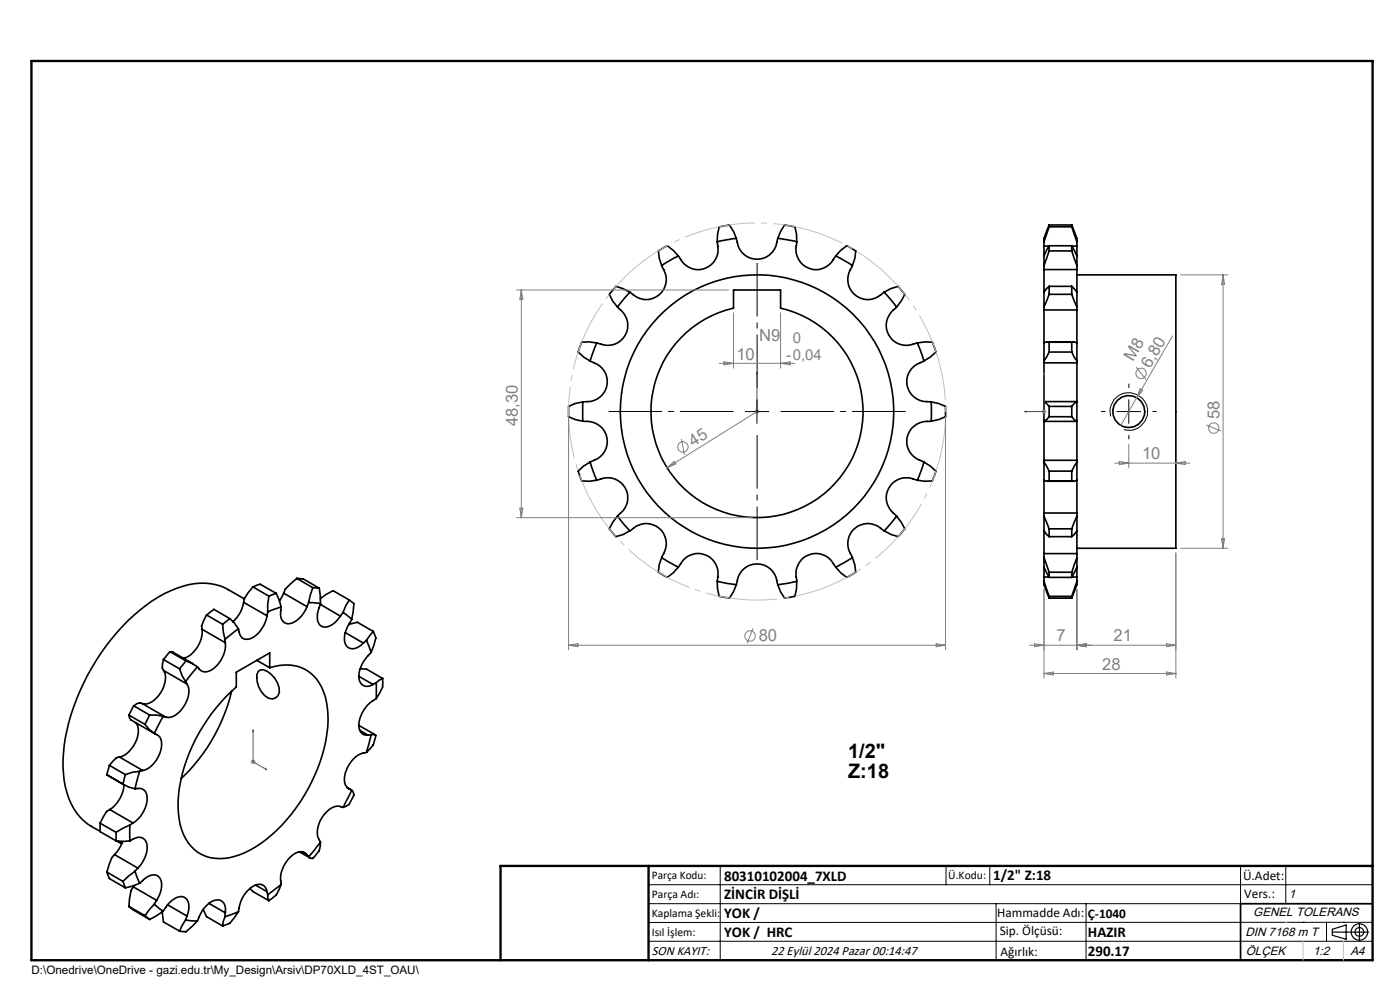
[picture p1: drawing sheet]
<svg xmlns="http://www.w3.org/2000/svg" width="297mm" height="210mm" viewBox="0 0 297 210" stroke-linecap="round" stroke-linejoin="round" font-family="sans-serif">
<g fill="none" stroke="#000" stroke-width=".35">
<path d="M140.4 56.3v.2a4.3 4.3 0 0 1-.6 6 4.3 4.3 0 0 1-6-.4l-.2-.1M143.9 54.3l-1.1-1.2-1.2-1-1 .6-.9 .5 .2 1.6 .5 1.5M143.9 54.3l-3.5 2M152.2 51.3v.2a4.3 4.3 0 0 1-2.7 5.4 4.3 4.3 0 0 1-5.5-2.4l-.1-.2M156.2 50.6l-.6-1.5-.9-1.4-1.1 .2-1 .2-.4 1.6v1.6M156.2 50.6l-4 .7M156.2 50.6v.1a4.4 4.4 0 0 0 4.4 4.3 4.4 4.4 0 0 0 4.4-4.3v-.1M165 50.6l4 .7M165 50.6l.6-1.5 .8-1.4 1.1 .2 1.1 .2 .4 1.6v1.6M169 51.3v.1a4.3 4.3 0 0 0 1.9 5.1 4.3 4.3 0 0 0 5.5-.8l.9-1.4M177.3 54.3l1-1.2 1.3-1 .8 .4 1.1 .7-.1 1.6-.6 1.5M177.3 54.3l3.5 2"/>
<path d="M180.8 56.3v.1a4.4 4.4 0 0 0 .5 6.1 4.4 4.4 0 0 0 6.1-.4l.2-.1M221.5 57.2v4.8M221.5 56.3v.9M221.5 54.3v2M221.5 52.2v2.1M221.5 51.3v.9M221.5 57.2h7M221.5 52.2h1M222.6 53.2l-1.1 3.1M222.6 52.1l-1.1 2.2M222.6 52.1v1.1M222.6 48.1l-1.1 3.2"/>
<path d="M222.6 47.7l-1.1 2.9v.7M222.6 47.7v.4M222.6 53.2h4.8M222.6 52.1h4.8M222.6 48.1h4.8M222.6 47.7h4.8M227.4 53.2l1.1 3.1M227.4 52.1v1.1M227.4 52.1l1.1 2.2M227.4 48.1l1.1 3.2M227.4 47.7v.4M227.4 47.7l1.1 2.9v.7"/>
<path d="M227.4 52.2h1.1M228.5 58.3h20.9v58h-20.9M228.5 57.2v4.8M228.5 56.3v.9M228.5 54.3v2M228.5 52.2v2.1M228.5 51.3v.9M125.2 76.6l.1 .1a4.3 4.3 0 0 1 3.5 4.9 4.3 4.3 0 0 1-4.9 3.6l-.3 .1M126.6 72.7l-1.6-.2-1.6 .1-.2 .5-.5 1.6 1.2 1.1 1.3 .8M126.6 72.7l-1.4 3.9M131 65.1l.1 .1a4.4 4.4 0 0 1 1.5 6 4.4 4.4 0 0 1-5.9 1.6l-.1-.1M133.6 62l-1.4-.8-1.5-.5-1.4 1.7 .7 1.5 1 1.2"/>
<path d="M133.6 62l-2.6 3.1M144.5 71.6a22.4 22.4 0 0 1 11.1-6.2v-3.9h10v3.9a22.5 22.5 0 0 1 15.7 30.8 22.5 22.5 0 0 1-33.2 9.8 22.5 22.5 0 0 1-3.6-34.4zM187.6 62l1.3-.8 1.6-.5 1.4 1.7-.7 1.4-1 1.3M187.6 62l2.6 3.1M190.2 65.1l-.2 .2a4.4 4.4 0 0 0-1.4 5.9 4.4 4.4 0 0 0 5.9 1.6l.1-.1M194.6 72.7l1.6-.2 1.6 .1 .5 1.3 .2 .8-1.1 1-1.4 .9M194.6 72.7l1.4 3.9M196 76.6l-.2 .1a4.3 4.3 0 0 0-3.4 5 4.3 4.3 0 0 0 4.9 3.5l.3 .1M221.5 76.6v.4M221.5 77v8.2M221.5 65.7v7.1M221.5 62v3.1"/>
<path d="M221.5 65.1v.6M221.5 77h7M221.5 65.7h7M222.1 72.5h5.7M222.6 74.7l-1.1 1.9M222.6 72.6l-.6-.1-.5 .2v3.9M222.6 72.6v2.1M222.6 60.7l-1.1 1.3M222.6 60.7v1.7M222.6 62.4l-1.1 2.7M222.6 74.7h4.8M222.6 72.6h4.8"/>
<path d="M222.6 62.4h4.8M222.6 60.7h4.8M227.4 74.7l1.1 1.9M227.4 72.6v2.1M227.4 72.6l.5-.1 .6 .2M227.4 62.4l1.1 2.7M227.4 60.7v1.7M227.4 60.7l1.1 1.3M228.5 76.6v.4M228.5 72.7v3.9M228.5 77v8.2M228.5 65.7v7"/>
<path d="M228.5 65.1v.6M228.5 62v3.1M123.6 85.3l-1.5 .3-1.5 .6v2.2l1.5 .6 1.5 .4M123.6 85.3v4.1M123.6 89.4h.2a4.4 4.4 0 0 1 5 3.5 4.4 4.4 0 0 1-3.5 5.1h-.1M125.2 98l-1.4 .9-1.1 1 .5 1.6 .2 .5 1.6 .1 1.6-.2M125.2 98l1.4 3.9M196 98l1.3 .8 1.2 1.1-.2 .8-.5 1.3-1.6 .1-1.6-.2M196 98l-1.4 3.9M197.6 85.3l1.5 .3 1.5 .6v2.2l-1.5 .6-1.5 .4M197.6 85.3v4.1M197.6 89.4h-.2a4.4 4.4 0 0 0-5 3.4 4.4 4.4 0 0 0 3.4 5.1l.2 .1"/>
<path d="M221.5 85.3v4.1M221.5 85.3l.5 .3 .6 .6M221.5 85.2v.1M221.5 89.4h.1M221.5 97.6v.4M221.5 98l1.1 1.9M221.5 98v3.9M221.5 89.4v8.2M221.5 85.2h7M221.5 89.4h7M221.5 97.6h7M222.6 86.2v2.2"/>
<path d="M222.6 88.4l-1.1 1M222.6 99.9v2.1M222.6 86.2h4.8M222.6 88.4h4.8M222.6 99.9h4.8M227.4 86.2v2.2M227.4 88.4l.5 .6 .6 .4M227.4 99.9v2.1M228.5 85.3l-.6 .3-.5 .6M228.5 85.3v4.1M228.5 85.2v.1M228.5 89.4h.1"/>
<path d="M228.5 97.6v.4M228.5 98l-1.1 1.9M228.5 98v3.9M228.5 89.4v8.2M126.6 101.9l.1-.1a4.4 4.4 0 0 1 5.9 1.7 4.4 4.4 0 0 1-1.5 5.9l-.1 .1M131 109.5l-1 1.3-.7 1.4 1.2 1.5 .2 .1 1.5-.4 1.4-.8M131 109.5l2.6 3.1M133.6 112.6h.1a4.4 4.4 0 0 1 5.1-1.1 4.4 4.4 0 0 1 2.5 4.6l-.9 2.2M140.4 118.3l-.6 1.5-.1 1.6 .9 .5 1 .6 1.2-1 1.1-1.2M140.4 118.3l3.5 2M180.8 118.3l.5 1.5 .2 1.6-1.1 .7-.8 .4-1.2-1-1.1-1.2M180.8 118.3l-3.5 2"/>
<path d="M187.6 112.6h-.1a4.4 4.4 0 0 0-5.1-1.1 4.4 4.4 0 0 0-2.5 4.6l.2 .7 .7 1.5M190.2 109.5l1 1.2 .7 1.5-1.2 1.5-.2 .1-1.5-.4-1.4-.8M190.2 109.5l-2.6 3.1M194.6 101.9l-.1-.1a4.4 4.4 0 0 0-5.9 1.7 4.4 4.4 0 0 0 1.5 5.9l.1 .1M221.5 101.9l.5 .2 .6-.1M221.5 101.9v6.9M221.5 109.5l1.1 2.7M221.5 112.6l1.1 1.2M221.5 109.5v3.1M221.5 108.8v.7M221.5 112.6v4.8M221.5 118.3l1.1 3.1"/>
<path d="M221.5 118.3v2M221.5 117.4v.9M221.5 108.8h7M221.5 117.4h7M222.1 102.1h5.7M222.6 112.2v1.6M222.6 102h4.8M222.6 112.2h4.8M222.6 113.8h4.8M227.4 112.2v1.6M228.5 101.9l-.6 .2-.5-.1M228.5 101.9v6.9"/>
<path d="M228.5 109.5l-1.1 2.7M228.5 108.8v.7M228.5 112.6l-1.1 1.2M228.5 109.5v3.1M228.5 112.6v4.8M228.5 118.3l-1.1 3.1M228.5 117.4v.9M228.5 118.3v2l-1.1 2.2M34.7 139.9l-.3 1.8 .3 .5M34.7 139.9l3.4 2M36.1 138.2l-1.4 1.7M36.1 138.2l.6 .2"/>
<path d="M36.1 138.2l3.3 2M36.7 138.3l4.3 2.5M42.9 133.5a6.1 6.1 0 0 1-4 6.1M42.9 133.5l4.9 2.8M43.8 130.4l-1 2.4 .1 .7M43.8 130.4l1.6-1.2 3.4 2M43.8 130.4l3.4 2M47.2 132.4l.2 1.7 .3 1.5M47.7 135.6l.1 .7M47.8 136.3a6.1 6.1 0 0 1-4 6.2 2.24 2.24 0 0 1-1.9-1M48.8 131.2l-1.6 1.2M48.8 131.2l.9 1 .9 1.2"/>
<path d="M50.6 133.4l-2.9 2.2M51.7 127.8l-.2 .6a7.2 7.2 0 0 1-2.1 3.5M51.7 127.8l5 2.8M51.8 127a18.7 18.7 0 0 0-6-3 15.4 15.4 0 0 0-10.9 1.9 42.1 42.1 0 0 0-17.1 18.9 38.2 38.2 0 0 0-4.3 19.4 13.7 13.7 0 0 0 5.9 11.1l1.8 1M53.7 124.5l-1.8 2.5-.2 .8M53.7 124.5l1.5-.6 3.4 2M53.7 124.5l3.3 2M56.7 130.6a6.2 6.2 0 0 1-4 5 1.81 1.81 0 0 1-2-1.8l-.1-.4M56.8 129.8l-.1 .8M57 126.5l-.2 1.7v1.6M58.6 125.9l-1.6 .6M58.6 125.9l1.1 2.9"/>
<path d="M59.7 128.8l-2.9 1M60.2 125.8l-.9 1.7M60.2 125.8l4.9 2.9M63 122.7l-2.5 2.2-.3 .9M63 122.7l1.3 .1 3.4 2M63 122.7l3.4 2M65.1 128.7a5.3 5.3 0 0 1-4.1 3.6 2.2 2.2 0 0 1-1.4-2.9l.1-.6M65.5 127.8l-.4 .9M65.5 127.8l2.5 .2M66.4 124.7l-.9 3.1M66.4 124.7l1.3 .1M67.7 124.8l.3 3.2"/>
<path d="M67.9 128.2l4.3 2.5M68 128l-.2 .6a5.1 5.1 0 0 0-.1 3.8 1.83 1.83 0 0 0 2.6 .2l1-.8 .9-1.1M68 127l2.7-1.7 3.4 2M72.8 129.9l-.6 .8M72.8 129.9l1.8 1.5M73.2 134.2l3.9 2.2M74 132.5l1.8-.5 3.4 1.9M74.1 127.3l-.8 1.2-.5 1.4M74.1 127.3l1 .7-.5 3.4M74.6 131.4l-.3 .5a6.1 6.1 0 0 0-1.1 4.7 1.78 1.78 0 0 0 2.9 .6l1-.8M77.8 135.8l-.7 .6M77.8 135.8l.9 2.6"/>
<path d="M78.7 138.4l-.3 .3a7 7 0 0 0-2.2 5.3 1.8 1.8 0 0 0 2.9 1.2M79.2 133.9l-1.4 1.9M79.2 133.9l.5 1.5-1 3M143.9 120.3l.1-.1a4.4 4.4 0 0 1 7.8-.7 4.8 4.8 0 0 1 .4 3.5v.3M152.2 123.3v1.6l.4 1.6 1 .2 1.1 .2 .9-1.4 .6-1.5M152.2 123.3l4 .7M156.2 124v-.1a4.4 4.4 0 0 1 4.4-4.3 4.4 4.4 0 0 1 4.4 4.3v.1M169 123.3v1.6l-.4 1.6-1.1 .2-1.1 .2-.8-1.4-.6-1.5M169 123.3l-4 .7M177.3 120.3l-.1-.1a4.4 4.4 0 0 0-7.8-.7 4.8 4.8 0 0 0-.4 3.5v.3M221.5 120.3l1.1 2.2M221.5 120.3v2.1"/>
<path d="M221.5 123.3l1.1 3.2M221.5 123.3v.7l1.1 2.9M221.5 122.4v.9M221.5 122.4h1M222.6 121.4v1.1M222.6 126.5v.4M222.6 121.4h4.8M222.6 122.5h4.8M222.6 126.5h4.8M222.6 126.9h4.8M227.4 121.4v1.1M227.4 126.5v.4"/>
<path d="M227.4 122.4h1.1M228.5 120.3v2.1M228.5 123.3l-1.1 3.2M228.5 122.4v.9M228.5 123.3v.7l-1.1 2.9M27.3 151.7a1.16 1.16 0 0 0 .6 1.1l4.9 2.8M27.3 151.7l3.5 2M28.4 149.7l-1.1 2M28.4 149.7l3.3 2M28.8 153.3a3.9 3.9 0 0 1-.2 4.3l-.8 1.3a4.1 4.1 0 0 1-2.5 1.7M30.2 149.3l-.5-.2-1.3 .6M30.2 149.3l4.9 2.8"/>
<path d="M30.8 153.7l.9 1.1 1 .8M31.7 151.7l-.9 2M31.7 151.7h1.5l1.4 .2M32.7 155.6l.2 .1a2.2 2.2 0 0 1 1.4 2.8 5.9 5.9 0 0 1-4 4.9M34.6 151.9l-1.9 3.7M34.6 151.9l.5 .2M34.7 142.2a5 5 0 0 1-1.1 5.4 3.6 3.6 0 0 1-3.4 1.7M34.7 142.2l5 2.9M38.1 141.9l.5 1.4 .8 1.3M39.4 144.6l.3 .5M39.4 140.2l-1.3 1.7M39.4 140.2l1.3 .5 1.2 .8"/>
<path d="M39.7 145.1a4.5 4.5 0 0 1-.7 4.8 3.8 3.8 0 0 1-3.9 2.2M41.9 141.5l-2.5 3.1M49.1 146.6a37.4 37.4 0 0 1-10.6 18.5M50.1 142.6l7.1-4.1v3.1a8.8 8.8 0 0 1 10 2.5 15.4 15.4 0 0 1 2.2 11.5 35.9 35.9 0 0 1-15.1 24 13.7 13.7 0 0 1-9.8 2.3 8.8 8.8 0 0 1-6.3-7 26.8 26.8 0 0 1 2.6-16.6 36.9 36.9 0 0 1 9.3-12.6zM54.5 140.1l2.7 1.5M54.8 142.4l.5-.3a3.9 3.9 0 0 1 3.5 2.7 2.32 2.32 0 0 1-.3 3.3 2.38 2.38 0 0 1-3-1.4 4.6 4.6 0 0 1-.7-4.3zM76.1 153.9l3.5 2M76.1 143.5l3 1.7M76.3 154.9l1.8 1.1M76.4 141.8l1.4 .1 3.4 2M77.8 159.6a5.2 5.2 0 0 0-4.3 3.8 3.5 3.5 0 0 0 .3 3.8l.4 .2M78.7 155.9l-.6 .1"/>
<path d="M78.7 155.9l-.9 3.7M78.7 155.9l.6-.1 .4 .2-.3 1.2a3.7 3.7 0 0 1-1.6 2.4M79.8 144.8l-.7 .4M79.8 144.8v3.4M79.8 148.2a6.8 6.8 0 0 0-3.6 6.2 1.69 1.69 0 0 0 1.9 1.6M81.2 143.9l-.7 .3-.7 .6M81.2 143.9v1.8l-1.4 2.5M21.2 174.6v1.8l3.4 2M21.2 174.6l3.4 2M22.7 164.4l3.7 2.1M22.7 164.4h.1M23.2 162.3l-.5 2.1"/>
<path d="M23.2 162.3l3.4 2M23.3 171.7l-.7 .4-1.4 2.5M23.3 171.7l4.9 2.9M24.6 178.4l1.5 .1 1.5-.1M24.6 176.6v1.8M24.8 178.4l1 .6M25.3 160.6l-.6 .2-1.5 1.5M25.3 160.6l5 2.8M26 178.5l-.4 1-1.3 1.8M26.3 166.5a6.7 6.7 0 0 1-3 5.2M26.6 164.3l-.5 2 1.2 .7 1.3 .3M27.6 178.4l.1-.1a2.06 2.06 0 0 1 2.6-.4 2.06 2.06 0 0 1 .9 2.5l-.7 2-1.3 1.7"/>
<path d="M27.6 175v3.4M27.6 175l-3 1.6M28.2 174.6l-.6 .4M28.6 167.3h.3a1.84 1.84 0 0 1 2.3 2.1 6.7 6.7 0 0 1-3 5.2M29.6 163.6l-1 3.7M29.6 163.6l-1.5 .2-1.5 .5M30.3 163.4l-.7 .2M68 178.6l-2.5 3.1M68 178.6l-.1 .8a2.96 2.96 0 0 1-.8 1.9l-.7 .8h-.5l-.4-.4M72.8 171.3l-.3-.1a2.36 2.36 0 0 0-2.7 .6 6 6 0 0 0-2.3 5.9l.5 .9M73.7 167.1l.8 .5M73.8 167.2l.4 .2"/>
<path d="M74.2 167.4l.4 .2M74.6 167.6l-1.8 3.7M74.6 167.6l.3 .4a1.7 1.7 0 0 1-.3 1.6l-.2 .3a2.07 2.07 0 0 1-1.6 1.4M22.7 185l.5 1.4 3.4 1.9M22.7 185l3.4 2M24.3 181.3l-.6 .7-1 3M24.3 181.3l4.9 2.8M26.1 187l.5 1.3M27.3 192.3l.9 .7 3.5 2M27.3 192.3l3.5 1.9M28.3 188.1l-.5 .8-.5 3.4M28.3 188.1l4.9 2.9"/>
<path d="M28.5 187.8l-.2 .3M28.6 184.8l1 2.6M28.6 184.8l-2.5 2.2M29.2 184.1l-.6 .7M29.6 187.4l.4-.4a4.1 4.1 0 0 1 2.8-1.4 1.82 1.82 0 0 1 1.5 2.1 6.1 6.1 0 0 1-1.1 3.3M29.6 187.4l-1.4 .6-1.6 .3M30.8 194.2l.9 .8M32.7 191.8l1.9 1.5M32.7 191.8l-1.9 2.4M33.2 191l-.5 .8M34.4 193.4l.3 2.2 3.4 1.9M34.6 193.3l.3-.4a5.2 5.2 0 0 1 3.7-2.7 1.89 1.89 0 0 1 1.5 2.1l-.4 2"/>
<path d="M34.6 193.3l-2.9 1.7M35.6 191.9l4.1 2.4M39.4 195.1l2.5 .3M39.4 195.1l-1.3 2.4M39.7 194.3l-.3 .8M41.9 195.4l-2.5 2.3-1.3-.2M43.1 192.9l.7 1.5 3.4 2M44.3 191.6l3.5 2M47.7 194.4l-.4 1.1-.1 .9M47.8 193.6l-.1 .8M47.8 193.6a2.15 2.15 0 0 0-1.4-2.7 4.6 4.6 0 0 0-3.9 2.9l-.6 1.6M50.6 193.4l-2.9 1"/>
<path d="M50.6 193.4l-1.8 2.5-1.6 .5M53 188.5l.7 .6 3.3 2M54.2 187.7l2.5 1.5M56.7 189.2l.1 .6M56.7 189.2a1.77 1.77 0 0 0-1.2-1.6 1.77 1.77 0 0 0-1.8 .4 7.8 7.8 0 0 0-3.1 5.4M56.8 189.8v.8l.2 .5M59.7 187.6l-2.9 2.2M59.7 187.6l-1.1 2.3-1.6 1.2M63.5 180.7l2.3 1.3M64 180.7l1.1 .6M65.1 181.3l.4 .4M65.1 181.3a2.02 2.02 0 0 0-3.1 .1 6 6 0 0 0-2.4 5.8l.1 .4"/>
<path d="M291.2 191.7h-28v12"/>
<circle cx="160.6" cy="87.3" r="29"/>
<circle cx="239.5" cy="87.3" r="3.4"/>
</g>
<g fill="none" stroke="#808080" stroke-width=".21">
<path d="M250.5 58.3h10M259.5 58.3v58M259.5 58.3l.3 2h-.6zM109.6 61.5h45M110.6 61.5v48.3M110.6 61.5l.3 2h-.6zM152.6 77.1h16M153.6 76.8l2 .3-2 .3zM155.6 66.3v11.8M165.6 66.3v11.8M165.6 77.1l2-.3v.6zM241 77.9l2.1 2.6"/>
<path d="M248.7 71.3l-7.5 13M120.6 88.3v49.6M141.5 99.2l1.5-1.3 .4 .5zM144.6 93.1l.6 3.4M160.1 87.3h1M160.2 87l.7 .7M160.6 87.3l-19.1 11.9M160.6 86.8v1M160.9 87l-.7 .7M200.6 88.3v49.6M220.9 87.3h1.1M221.1 87l.7 .7"/>
<path d="M221.5 86.8v1M221.8 87l-.7 .7M236.5 98.2h15.9M237.5 97.9l2 .3-2 .4zM239.5 94.2v5M241.2 84.3l-3.4 5.9M241.9 82.5l.5 .3-1.2 1.5zM249.4 98.2l2.1-.3v.7zM255.9 90.2l3.2 1.2M109.6 109.8h50M110.3 107.8h.6l-.3 2zM249.4 117.3v26.6"/>
<path d="M250.5 116.3h10M259.2 114.3h.6l-.3 2zM120.6 136.9h80M120.6 136.9l2-.3v.6zM159.7 133.3l-1.2 3.2M198.6 136.6l2 .3-2 .3zM218.5 136.9h30.9M219.5 136.6l2 .3-2 .3zM221.5 125.1v18.8M228.5 125.1v12.8M228.5 136.9l2-.3v.6zM247.5 136.6l1.9 .3-1.9 .3z"/>
<path d="M221.5 142.9h27.9M221.5 142.9l1.9-.4v.7zM247.5 142.5l1.9 .4-1.9 .3zM53.2 161.6h1M53.3 161.2l.7 .8M53.7 161.1v1M54 161.2l-.7 .8"/>
<circle cx="242.1" cy="79.2" r="1.11"/>
<circle cx="144.9" cy="94.8" r="1.1"/>
<circle cx="257.5" cy="90.8" r="1.09"/>
<circle cx="159.1" cy="134.9" r="1.12"/>
</g>
<g fill="none" stroke="#000" stroke-width=".21">
<path d="M131.9 83.3h.1M131.9 91.3h.1M158.1 87.3h5M160.6 84.8v5M235.6 88.3a4 4 0 0 1 3.5-5 4 4 0 0 1 4.3 4.3 4 4 0 0 1-5 3.5M237 87.3h5M239.5 84.8v5M137.6 187.7h153.6M137.6 191.7h153.6M137.6 199.7h153.6M152.8 183.7v20M200.7 183.7v4"/>
<path d="M210 183.7v4M211.3 191.7v12M230.4 191.7v12M263.2 183.7v20M272.8 183.7v8M276.4 195.6h.1M281.4 195.6v4.1M285 195.6h.1M291.2 195.6l-153.6 .1"/>
</g>
<g fill="none" stroke="#000" stroke-width=".25">
<path d="M282.6 197.7h7.8M282.6 197.1l3-.9v3l-3-.8zM288.4 195.8v3.8M106.2 203.7h185"/>
<circle cx="288.4" cy="197.7" r="1.74"/>
<circle cx="288.4" cy="197.7" r=".93"/>
</g>
<path d="M198.9 75.6a40 40 0 0 0-67.1-16.1 40 40 0 0 0 18.5 66.4 40 40 0 0 0 49.1-48.3l-.5-2" fill="none" stroke="#c0c0c0" stroke-width=".21" stroke-dasharray="15.2 1.3 1.3 1.3" stroke-dashoffset="5.8" stroke-linecap="butt"/>
<path d="M160.6 79v.4v-.4M160.6 79v8.3M221.5 79v8.3h-4.2M221.5 79l.1 .4h-.2zM160.6 87.2v.2zM160.6 87.3h.1M217.3 87.3l.4-.1v.2zM53.7 154.8v6.8l2.9 1.7M53.7 154.8l.1 .4-.2-.1zM56.3 163l.3 .3-.3-.1z" fill="none" stroke="#00f" stroke-width=".21"/>
<path d="M155.6 87.3h-26.5M160.6 82.3v-26.5M160.6 92.3v26.5M165.6 87.3h26.5" fill="none" stroke="#000" stroke-width=".21" stroke-dasharray="15.2 1.3 1.3 1.3" stroke-dashoffset="3.9" stroke-linecap="butt"/>
<path d="M234.5 87.3h-.9M239.5 82.3v-.9M239.5 92.3v.9M244.5 87.3h.9" fill="none" stroke="#000" stroke-width=".21" stroke-dasharray="15.2 1.3 1.3 1.3" stroke-linecap="butt"/>
<path d="M6.7 12.9h284.5v190.8h-284.5zM137.6 183.7v20M291.2 183.7h-185v20" fill="none" stroke="#000" stroke-width=".5"/>
<path d="M276.4 199.7v4M285 199.7v4" fill="none" stroke="#c0c0c0" stroke-width=".21"/>
<path d="M272.8 195.6h.1" fill="none" stroke="#c0c0c0" stroke-width=".25"/>
<g fill="#00f">
<path d="M160.6 87.2v.2zM160.6 79v.4z"/>
<path d="M217.3 87.3l.4 .1v-.2zM221.5 79l-.1 .4h.2z"/>
<path d="M56.3 163l.3 .3-.3-.1zM53.7 154.8l.1 .4-.2-.1z"/>
</g>
<g font-size="4.2">
<text x="179.9" y="160.9">1/2&quot;</text>
<text x="179.9" y="165.1">Z:18</text>
</g>
<g font-size="3.5" fill="#808080">
<text x="156.2" y="76.3">10</text>
<text x="161.1" y="72.4">N9</text>
<text x="240.4" y="76.7" transform="rotate(-60 240.4 76.7)">M8</text>
<text x="244" y="78.2" transform="rotate(-60 244 78.2)">6,80</text>
<text x="258.7" y="89" transform="rotate(-90 258.7 89)">58</text>
<text x="109.8" y="90.4" transform="rotate(-90 109.8 90.4)">48,30</text>
<text x="147.1" y="94.8" transform="rotate(-32 147.1 94.8)">45</text>
<text x="242.3" y="97.4">10</text>
<text x="161" y="136.1">80</text>
<text x="224.1" y="136.1">7</text>
<text x="236.2" y="136.1">21</text>
<text x="233.8" y="142.1">28</text>
</g>
<g font-size="3.2" fill="#808080">
<text x="166.7" y="76.3">-0,04</text>
<text x="168.2" y="72.8">0</text>
</g>
<g font-size="3.2">
<text x="153.6" y="186.8">80310102004_7XLD</text>
<text x="153.6" y="190.8">ZİNCİR DİŞLİ</text>
<text x="210.7" y="186.6">1/2&quot; Z:18</text>
<text x="153.6" y="194.8">YOK /</text>
<text x="153.6" y="198.8">YOK / HRC</text>
<text x="230.8" y="198.7">HAZIR</text>
<text x="230.8" y="202.8">290.17</text>
</g>
<g font-size="2.8">
<text x="263.7" y="186.7">Ü.Adet:</text>
<text x="263.9" y="190.5">Vers.:</text>
<text x="211.5" y="194.5">Hammadde Adı:</text>
<text x="230.8" y="194.7">Ç-1040</text>
<text x="138.3" y="202.6">SON KAYIT:</text>
<text x="163.6" y="202.6">22 Eylül 2024 Pazar 00:14:47</text>
<text x="212.1" y="198.4">Sip. Ölçüsü:</text>
<text x="212.2" y="202.7">Ağırlık:</text>
</g>
<g font-size="2.6">
<text x="273.4" y="190.4">1</text>
<text x="265.9" y="194.4">GENEL TOLERANS</text>
<text x="264.2" y="198.5">DIN 7168 m T</text>
<text x="264.3" y="202.6">ÖLÇEK</text>
<text x="278.5" y="202.6">1:2</text>
<text x="286.5" y="202.6">A4</text>
</g>
<g font-size="2.5">
<text x="138.3" y="186.4">Parça Kodu:</text>
<text x="138.3" y="190.5">Parça Adı:</text>
<text x="201.2" y="186.5">Ü.Kodu:</text>
<text x="138.3" y="194.5">Kaplama Şekli:</text>
<text x="138.3" y="198.6">Isıl İşlem:</text>
<text x="6.7" y="206.7">D:\Onedrive\OneDrive - gazi.edu.tr\My_Design\Arsiv\DP70XLD_4ST_OAU\</text>
</g>
</svg>
